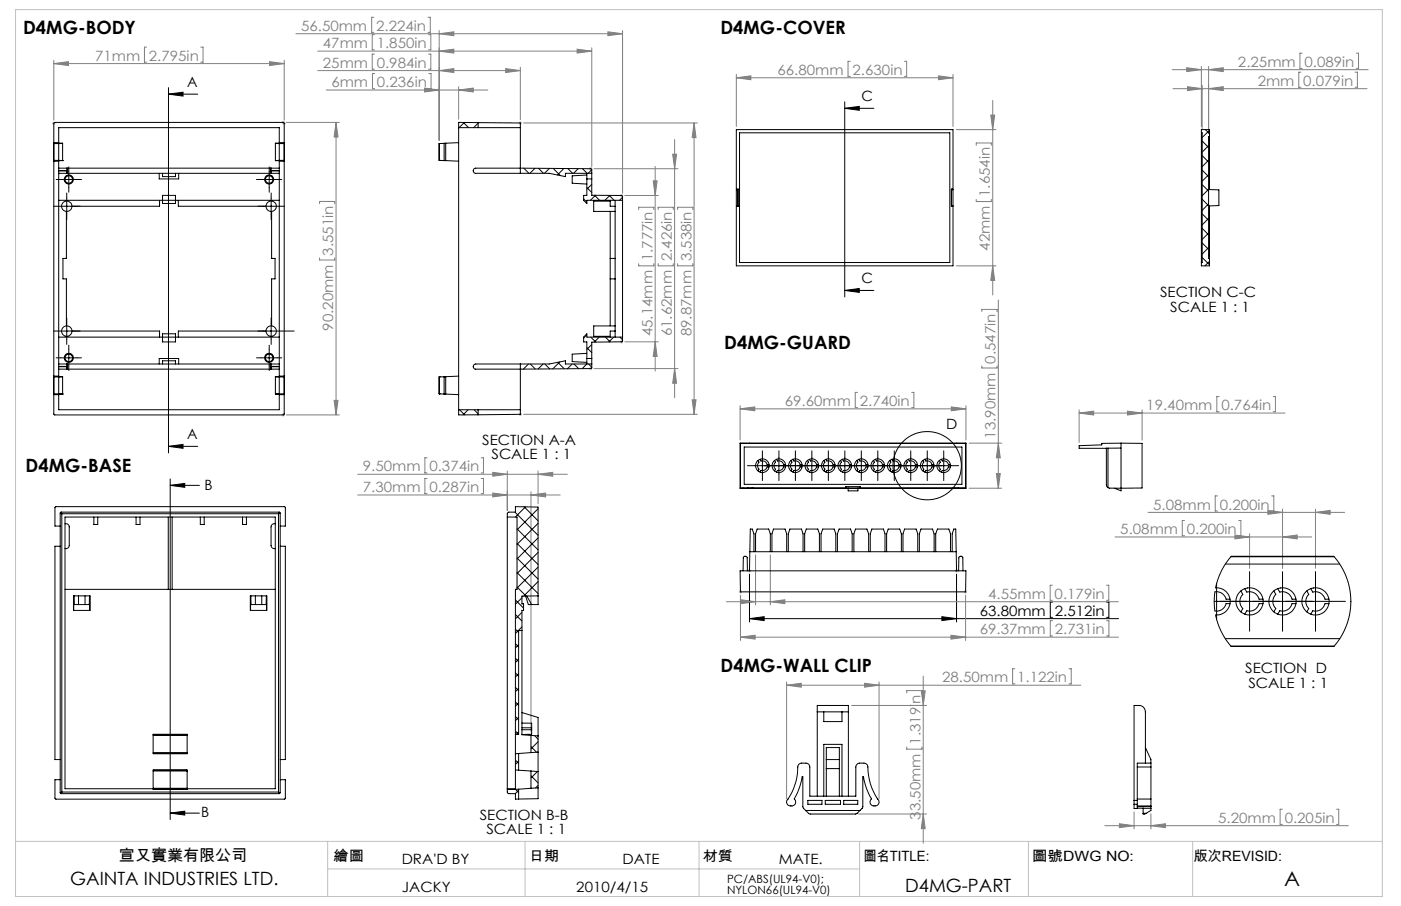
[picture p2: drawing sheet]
<svg xmlns="http://www.w3.org/2000/svg" width="432mm" height="279mm" viewBox="0 0 432 279" stroke-linecap="round" stroke-linejoin="round" font-family="sans-serif">
<g fill="none" stroke="#000" stroke-width=".31">
<path d="M51.9 29l4.5-.6v1.2zM51.9 27v112.7M51.9 29h9M260.3 33.4l4.5-.6v1.2zM260.3 31.4v60.2M260.3 33.4h9M17.3 55.4h7.8M20.6 59.5v8.2M21.2 51.5v7.8M79.1 55.4h7.8M83 51.5v7.8M83.6 59.5v8.2"/>
<path d="M16.5 63.6h8.2M79.5 63.6h8.2M20.6 98v8.2M83.6 98v8.2M260.3 89.6l4.5-.6v1.2zM260.3 89.6h9M16.5 102.1h8.2M17.3 110.3h7.8M21.2 106.5v7.8M79.1 110.3h7.8M79.5 102.1h11.2M83 106.5v7.8"/>
<path d="M51.9 137.7l4.5-.6v1.2zM51.9 137.7h9M235 139v9.2M240.1 139v9.2M245.1 139v9.2M250.2 139v9.2M255.3 139v9.2M260.4 139v9.2M265.5 139v9.2M270.5 139v9.2M275.6 139v9.2M280.7 139v9.2"/>
<path d="M285.8 139v9.2M290.9 139v9.2M52.5 149.7l4.4-.6v1.2zM52.5 149.7h9M52.5 147.7v105M230.4 143.6h65.1M231 177.1v14.7M294.8 177.1v14.7M375 180v11M385.1 176.3v18.4M395.3 176.3v18.4M405.4 176.3v18.4"/>
<path d="M231 190.8l4.5-.6v1.2zM231 190.8h113.7M290.3 190.2l4.5 .6-4.5 .6zM324.4 185.7h-.7v4.7h.7M341.1 185.7h.7v4.7h-.7M374.2 185.5h40.5M52.5 250.8l4.4-.6v1.2zM52.5 250.8h9"/>
<circle cx="285.8" cy="143.6" r="10.5"/>
</g>
<g fill="none" stroke="#808080" stroke-width=".31">
<path d="M16.6 19.6l4.5-.6v1.2zM16.6 18.6v18.4M16.6 19.6h71M45.2 14.5h-.7v4.7h.7M61.9 14.5h.7v4.7h-.7M83.1 19l4.5 .6-4.5 .6zM87.6 18.6v18.4M91.2 10.4h100.7M97.9 15.8h84.5M115.2 5.3h-.7v4.7h.7M115.4 10.7h-.7v4.6h.7M115.4 16.7h-.7v4.6h.7"/>
<path d="M131.9 5.3h.7v4.7h-.7M132.1 10.7h.7v4.6h-.7M132.1 16.7h.7v4.6h-.7M135.4 10.4l4.5-.6v1.2zM135.4 15.8l4.5-.6v1.2zM135.4 9.4v33.9M177.9 15.2l4.5 .6-4.5 .6zM182.4 14.7v36.7M187.4 9.8l4.5 .6-4.5 .6zM191.9 9.4v50.2M262.1 18.9h-.7v4.7h.7M278.8 18.9h.6v4.7h-.6"/>
<path d="M401.4 16.4h-.8v4.7h.8M418 16.4h.7v4.7h-.7M88.3 37.7h16.3M97.9 21.8h62.5M100.5 27.8h49.9M103.6 37.7l.6 4.6h-1.2zM103.6 37.7v90.3M115.5 22.7h-.7v4.6h.7M130.9 27.2l4.5 .6-4.5 .6zM132.2 22.7h.7v4.6h-.7M135.4 21.8l4.5-.6v1.2zM141.4 27.8l4.5-.6v1.2z"/>
<path d="M141.4 26.7v10.1M155.9 21.2l4.5 .6-4.5 .6zM160.4 20.7v16.2M161.4 37.9h53.5M213.9 37.9l.6 4.5h-1.2zM213.9 37.9v89.9M226.9 24l4.5-.6v1.2zM226.9 23v16M226.9 24h66.8M289.2 23.4l4.5 .6-4.5 .6zM293.7 23v16M294.7 40h12.3"/>
<path d="M305.4 35.5h1.2l-.6 4.5zM306 31v60M361.3 21.5h60.4M361.5 27.3h59.8M365.8 20.9l4.5 .6-4.5 .6zM366 26.7l4.5 .6-4.5 .6zM370.3 20.5v18.5M370.5 26.3v13.7M372.5 21.5l4.5-.6v1.2zM372.5 27.3l4.5-.6v1.2zM372.5 20.5v20.7M401 22.3h-.7v4.6h.7"/>
<path d="M417.7 22.3h.7v4.6h-.7M183.1 52h25.9M201.3 55.8h1.2l-.6 4.5zM201.9 51.3v63.1M207.3 47.6h1.2l-.6 4.4zM207.9 43v79.7M300.9 44.8v-.7h4.6v.7M98.5 79.5v.7h4.7v-.7M98.5 62.8v-.7h4.7v.7M192.6 60.3h10.3M196.8 64.6v-.7h4.7v.7M202.8 64.6v-.7h4.7v.7"/>
<path d="M208.8 64.6v-.7h4.7v.7M300.9 61.5v.7h4.6v-.7M196.8 81.3v.7h4.7v-.7M202.8 81.3v.7h4.7v-.7M208.8 81.3v.7h4.7v-.7M294.7 82h12.3M302.6 96.1v-.7h4.7v.7M306 82l.6 4.5h-1.2zM307.7 92.5v58.1M183.1 113.7h25.9M192.6 105.4h10.3M201.9 105.4l.6 4.5h-1.2z"/>
<path d="M207.9 113.7l.6 4.5h-1.2zM302.6 112.8v.7h4.7v-.7M88.3 128h16.3M103 123.5h1.2l-.6 4.5zM161.4 127.8h53.5M213.3 123.3h1.2l-.6 4.5zM228.1 126.1l4.5-.6v1.2zM228.1 125.1v10.6M228.1 126.1h69.6M264.3 121h-.7v4.7h.7M281 121h.7v4.7h-.7M293.2 125.5l4.5 .6-4.5 .6z"/>
<path d="M297.7 125.1v10.6M298.7 136.7h10M307.7 136.7l.6 4.5h-1.2zM332.6 127.4l4.5-.6v1.2zM332.6 126.4v10.1M332.6 127.4h63.5M347.5 126.8l4.5 .6-4.5 .6zM352 126.4v9.3M375.7 122.3h-.7v4.7h.7M392.4 122.3h.7v4.7h-.7M110.2 146.3h64.7M110.2 152.6h62.4"/>
<path d="M131.6 141.2h-.6v4.6h.6M131.6 147.6h-.6v4.6h.6M148.3 141.2h.7v4.6h-.7M148.3 147.6h.7v4.6h-.7M151.9 145.7l4.5 .6-4.5 .6zM151.9 152l4.5 .6-4.5 .6zM156.4 145.2v12.2M163.7 152.6l4.5-.6v1.2zM163.7 151.7v74.1M165.8 146.3l4.6-.6v1.2zM165.8 145.2v10.2M298.7 150.6h10"/>
<path d="M307.1 146h1.2l-.6 4.6zM353.8 158h60.6M375.2 152.9h-.7v4.7h.7M390.8 157.4l4.5 .6-4.5 .6zM391.9 152.9h.7v4.7h-.7M395.3 157v18.3M405.4 158l4.6-.6v1.2zM405.4 157v18.3M232.9 171.1v15.4M237.4 171.1v15.4M343.7 165.6h60.6M365.1 160.5h-.7v4.7h.7"/>
<path d="M380.6 165l4.5 .6-4.5 .6zM381.8 160.5h.6v4.7h-.6M385.1 164.6v10.7M395.3 165.6l4.5-.6v1.2zM223.9 185.6h120.8M228.2 196.5l4.5-.6v1.2zM228.2 183.6v13.9M228.2 196.5h116.5M228.4 185l4.5 .6-4.5 .6zM237.4 185.6l4.5-.6v1.2zM293.1 195.9l4.5 .6-4.5 .6zM297.6 183.6v13.9"/>
<path d="M324.3 180.5h-.6v4.6h.6M324.4 191.4h-.7v4.7h.7M341 180.5h.7v4.6h-.7M341.1 191.4h.7v4.7h-.7M242.4 211.3l4.5-.6v1.2zM242.4 210.3v36M242.4 211.3h90.7M262.5 217.6h23.1M266.5 210.7l4.4 .6-4.4 .6zM270.9 210.3v36M279.5 213.7v-.7h4.7v.7M284 213h1.2l-.6 4.6z"/>
<path d="M284.6 208.5v51.5M312.8 206.2h-.7v4.7h.7M329.5 206.2h.7v4.7h-.7M279.5 230.4v.6h4.7v-.6M264.6 251h21M284.6 251l.6 4.6h-1.2zM340.5 254.6h75.1M345 254l4.5 .6-4.5 .6zM349.5 250.3v5.4M354.7 254.6l4.5-.6v1.2zM354.7 250.9v4.8M395.3 249.6h-.8v4.6h.8"/>
<path d="M411.9 249.6h.7v4.6h-.7"/>
</g>
<g fill="none" stroke="#c0c0c0" stroke-width=".31">
<path d="M4.8 3h421.2v273.5h-421.2zM16.1 38.1h1M16.2 37.7l.7 .7M16.6 37.6v1M16.9 37.7l-.7 .7M86.8 37.7h1M86.9 37.4l1 1M87.1 38.1h1M87.3 37.3v.9M87.6 37.6v1M87.6 37.4l-.7 .7M87.9 37.7l-.7 .7"/>
<path d="M159.9 37.9h1M160 37.6l.7 .7M160.4 37.4v1M160.7 37.6l-.7 .7M181.6 52h1M181.7 51.7l.7 .7M182.1 51.5v1.1M182.4 51.7l-.7 .7M191.2 59.9l.7 .7M191.6 59.8v1M191.9 59.9l-.7 .7M191.1 60.3h1"/>
<path d="M181.6 113.7h1M181.7 113.3l.7 .7M182.1 113.2v1M182.4 113.3l-.7 .7M191.1 105.4h1M191.2 105.1l.7 .7M191.6 104.9v1M191.9 105.1l-.7 .7M86.8 128h1M86.9 127.6l.7 .7M87.3 127.5v.9M87.6 127.6l-.7 .7"/>
<path d="M159.9 127.8h1M160 127.4l.7 .7M160.4 127.3v1M160.7 127.4l-.7 .7M230.5 176h1M230.6 175.7l.8 .7M231 175.5v1M231.4 175.7l-.8 .7M294.3 176h1M294.5 175.7l.7 .7M294.8 175.5v1M295.2 175.7l-.7 .7"/>
<path d="M227.7 182.5h1M227.9 182.2l.7 .7M228.2 182v1.1M228.6 182.2l-.7 .7M297.1 182.5h1M297.3 182.2l.7 .7M297.6 182v1.1M298 182.2l-.7 .7M4.8 259.5h421.2M101 259.5v17M161.8 259.5v17M215.4 259.5v17"/>
<path d="M264.9 259.5v17M317 259.5v17M367.6 259.5v17M101 268h163.9"/>
</g>
<g fill="#000">
<path d="M51.9 29l4.5-.6v1.2zM51.9 137.7l4.5-.6v1.2z"/>
<path d="M260.3 33.4l4.5-.6v1.2zM260.3 89.6l4.5-.6v1.2z"/>
<path d="M52.5 149.7l4.4-.6v1.2zM52.5 250.8l4.4-.6v1.2z"/>
<path d="M231 190.8l4.5-.6v1.2zM290.3 190.2l4.5 .6-4.5 .6z"/>
</g>
<g fill="#808080">
<path d="M83.1 19l4.5 .6-4.5 .6zM16.6 19.6l4.5-.6v1.2z"/>
<path d="M213.9 37.9l.6 4.5h-1.2zM213.3 123.3h1.2l-.6 4.5z"/>
<path d="M201.9 105.4l.6 4.5h-1.2zM201.3 55.8h1.2l-.6 4.5z"/>
<path d="M207.9 113.7l.6 4.5h-1.2zM207.3 47.6h1.2l-.6 4.4z"/>
<path d="M103 123.5h1.2l-.6 4.5zM103.6 37.7l.6 4.6h-1.2z"/>
<path d="M228.2 196.5l4.5-.6v1.2zM293.1 195.9l4.5 .6-4.5 .6z"/>
<path d="M135.4 10.4l4.5-.6v1.2zM187.4 9.8l4.5 .6-4.5 .6z"/>
<path d="M226.9 24l4.5-.6v1.2zM289.2 23.4l4.5 .6-4.5 .6zM228.1 126.1l4.5-.6v1.2zM293.2 125.5l4.5 .6-4.5 .6zM380.6 165l4.5 .6-4.5 .6zM395.3 165.6l4.5-.6v1.2z"/>
<path d="M151.9 145.7l4.5 .6-4.5 .6zM165.8 146.3l4.6-.6v1.2zM151.9 152l4.5 .6-4.5 .6zM163.7 152.6l4.5-.6v1.2z"/>
<path d="M141.4 27.8l4.5-.6v1.2zM130.9 27.2l4.5 .6-4.5 .6zM372.5 21.5l4.5-.6v1.2zM365.8 20.9l4.5 .6-4.5 .6zM372.5 27.3l4.5-.6v1.2zM366 26.7l4.5 .6-4.5 .6zM405.4 158l4.6-.6v1.2zM390.8 157.4l4.5 .6-4.5 .6z"/>
<path d="M332.6 127.4l4.5-.6v1.2zM347.5 126.8l4.5 .6-4.5 .6z"/>
<path d="M135.4 15.8l4.5-.6v1.2zM177.9 15.2l4.5 .6-4.5 .6z"/>
<path d="M135.4 21.8l4.5-.6v1.2zM155.9 21.2l4.5 .6-4.5 .6z"/>
<path d="M242.4 211.3l4.5-.6v1.2zM266.5 210.7l4.4 .6-4.4 .6z"/>
<path d="M305.4 35.5h1.2l-.6 4.5zM306 82l.6 4.5h-1.2zM307.7 136.7l.6 4.5h-1.2zM307.1 146h1.2l-.6 4.6zM284 213h1.2l-.6 4.6zM284.6 251l.6 4.6h-1.2z"/>
<path d="M228.4 185l4.5 .6-4.5 .6zM237.4 185.6l4.5-.6v1.2zM345 254l4.5 .6-4.5 .6zM354.7 254.6l4.5-.6v1.2z"/>
</g>
<g fill="none" stroke="#000" stroke-width=".31">
<path d="M16.6 37.9h70.9v90l-70.9-.1zM141.4 39.4h19M142.8 37.8l1.6 1.6M143.1 37.8l-1.6 1.6M147.4 37.8h.1M147.4 38l-1.4 1.4M147.4 37.8l13 .1v15.5M147.4 37.8l-6-.1v90.3l6-.1M147.4 37.8v1.6M371.5 40l1.3 1.2M16.6 49.5h2.7M16.6 49.7h1.5"/>
<path d="M16.6 44.3h1.5M16.6 44h1.5M18.1 44.3v82.1h68v-82.1M18.1 49.5h1.2M18.1 52.6h2.5M18.1 51.9h68M18.1 53.4h68M18.1 52.7h2.5M19.3 49.5h.1M19.3 49.5v-5.3h-1.2v-4.8h68v4.8h-1.2v5.3M19.3 44.2l-1.2 .1M20.6 52.7v.7"/>
<path d="M20.6 52.6v.1M20.6 51.9v.7M20.8 51.9v1.5M49.1 53.4v1.8h6v-1.8M50.1 53.4v1.1h4v-1.1M83.3 51.9v1.5M83.6 51.9v.7M83.6 52.7v.7M83.6 52.6h2.5M83.6 52.7h2.5M83.6 52.6v.1M84.9 49.5h.1"/>
<path d="M84.9 49.5h1.2M84.9 44.2l1.2 .1M86.1 49.7h1.5M86.1 44.3h1.5M86.1 44h1.5M87.6 49.5h-2.7M135.4 44.3h.1M135.4 49.5h.1M135.4 44.3v5.2M135.4 49.5h1.5M136.9 49.5h.5M136.9 44.2v5.3"/>
<path d="M136.9 44.2l-1.5 .1M137.4 44.2h-.5M137.4 44.2v5.3M137.4 49.5l4 .2M141.4 44l-4 .2M160.4 51.9h.1M161.4 51.9l1.6 1.5M164.9 51.9l-1.6 1.5M165.9 51.9l1.6 1.5M169.3 51.9l-1.5 1.5M170.5 51.9l2.2 2.3M173.8 52l-2 2"/>
<path d="M175 52l1.5 1.4M178.2 52l-1.4 1.4M179.5 52l1.5 1.4M180.9 54l-4.5 .2v2.3l4.5 .3M180.9 53.4v6.9h-1v1.5l1 1v-1h11M180.9 55.2h1.5M180.9 57.9l1.5 1.4M182.4 52.4v7.8l9.2 .1 .3 .2v44.7l-.2 .2-9.3 .1v7.9l-.3 .3-35.5 .1a.8 .8 0 0 1-.7-.8 .8 .8 0 0 1 .7-.7h22.7l5-1v1h8.1M182.4 52.4l-.3-.4-35.5-.1a.8 .8 0 0 0-.7 .8 .8 .8 0 0 0 .7 .7h22.7l5 1.1v-1.1h8.1M182.4 56.9l-1.5 1.4M182.4 52.4l-1.1 1M227.4 58.3h.1"/>
<path d="M227.4 58.3h-.5v-18.3h66.8v18.3h-.5M227.4 58.5h-.5v4.9h.5M227.4 58.3v5.3M227.9 41h64.8v40h-64.8zM293.2 58.3h.1M293.2 58.5h.5v4.9h-.5M293.2 58.3v5.3M370.3 41h.2v40h-.2M370.5 56.9l2 2M370.5 52.5l2 2M370.5 48l2 2M370.5 43.5l2 2"/>
<path d="M372.5 44.9l-2 2M372.5 49.4l-2 2M372.5 53.9l-2 2M372.5 58.4l-2 2M372.5 43.2h.3M372.8 42.2v1M372.8 42.2v-2.2h-2.5v42h2.5v-2.2M372.8 40.2l-2.3 2.2M372.8 42.2h-.3v37.6h.3M372.8 43.2v15.3l2.9 .1v4.8l-2.9 .1v15.3M18.1 61.8h68M20.5 65.2v14.5h-1.1v6.3h1.1v14.5"/>
<path d="M49.2 61.8v1.8h-27M50.1 60.3h4v2.5h-4zM55 61.8v1.8h27M83.7 65.2v14.5h1.1v6.3h-1.1v14.5M179.9 61.3l1 1M183.2 60.2l1.6 1.6M183.5 60.2l-1.5 1.6M187.8 60.3l1.5 1.5M188 60.3l-1.6 1.5M188.1 62h-5.1v3.2h6.6M188.1 79.7h1.5M188.1 61.8v1.8h1.5"/>
<path d="M188.1 65.2v35.3M189.6 63.6v1.6M189.6 61.8v1.8M189.6 65.2v35.3M191.9 60.8l-.9 1M227.4 63.6h.1M227.4 63.6h-.5v18.4h66.8v-18.4h-.5M293.2 63.6h.1M370.5 79.4l2.3 2.3M370.5 74.9l2 2M370.5 70.4l2 2M370.5 65.9l2 2"/>
<path d="M370.5 61.5l2 1.9M372.5 62.9l-2 2M372.5 67.3l-2 2.1M372.5 71.9l-2 1.9M372.5 76.3l-2 2.1M372.5 78.8h.3M372.8 78.8v1M188.1 86h1.5M372.8 80.6l-1.4 1.4M16.6 116h1.5M18.1 116.2h1.2M18.1 113.8h68"/>
<path d="M18.1 113.1h2.5M18.1 113h2.5M18.1 112.3h68M18.1 104h68M19.3 116.2v5.3M19.3 116.2h-2.7M20.6 113.1v.7M20.6 113v.1M20.6 112.3v.7M20.8 112.3v1.5M22.2 102.1h27v1.9M49.1 112.3v-1.7h6v1.7"/>
<path d="M50.1 102.9h4v2.5h-4zM50.1 112.3v-1h4v1M82 102.1h-27v1.9M83.3 112.3v1.5M83.6 113.1v.7M83.6 112.3v.7M83.6 113.1h2.5M83.6 113h2.5M83.6 113v.1M84.9 116.2h1.2M84.9 116.2h2.7M84.9 116.2v5.3"/>
<path d="M86.1 116h1.5M135.4 116.2h.1M135.4 116.2v5.3M136.9 116.2v5.3M136.9 116.2h-1.5M137.4 116.2v5.3M137.4 116.2h-.5M141.4 116l-4 .2M160.4 113.7l.1 .1M160.4 112.3v15.5l-13 .1M162.9 112.3l-1.6 1.5M163.4 112.3l1.6 1.5"/>
<path d="M167.4 112.3l-1.6 1.5M167.9 112.3l1.5 1.5M171.9 111.7l2 2M172.5 111.6l-2.1 2.2M176.4 112.3l-1.5 1.4M176.9 112.3l1.5 1.4M180.9 109l-4.5 .2v2.3l4.5 .3M180.9 110.6h1.5M180.9 103.3l-1 .9M180.9 107.2l1.5 1.5M181.4 112.3l1 .9M182.1 104l1.5 1.5"/>
<path d="M182.4 106.3l-1.5 1.4M184.7 104l-1.6 1.5M186.6 104l1.5 1.4M189.2 104l-1.6 1.4M189.6 100.5h-6.6v3.2h5.1M189.6 100.5v1.6M189.6 102.1h-1.5v1.9M189.6 102.1v1.9M191.1 104l.8 .8M191.9 104h-11v-1.1l-1 1.1v1.4h1v6.9l-1.5 1.4M16.6 121.5h2.7M16.6 121.7h1.5"/>
<path d="M18.1 121.5h1.2M19.3 121.5h.1M84.9 121.5h.1M84.9 121.5h1.2M86.1 121.7h1.5M87.6 121.5h-2.7M135.4 121.5h.1M135.4 121.5h1.5M136.9 121.5h.5M137.4 121.5l4 .2M141.4 126.4h19M141.6 126.4l1.6 1.6"/>
<path d="M144.3 126.4l-1.6 1.6M146.1 126.4l1.3 1.2M147.4 127.8l-.2 .1M147.4 126.4v1.5M228.1 136.7h.1M228.1 136.7v13.9M228.1 136.7h69.6M228.2 136.7v13.8M228.2 136.7h69.4M229.4 137.9h67.1v11.5h-67.1zM297.6 136.7v13.8M297.7 136.7h-.1"/>
<path d="M297.7 136.7v13.9M341 138.2v11.3l.5 .9M341 138.2h.5M341.5 138.2v12.2M345.5 136.7h6.5v13.8l-10.5-.1M345.5 136.7v14.7l-2-.8M345.5 138.2h-4M345.5 136.7h-5.9v.5l-7 .2v.9h8.4M18.6 158.3l.4 .1M18.6 158.3v86.1M18.8 157.9l.2 .5M18.8 157.9l-.2 .4"/>
<path d="M18.8 157.9h67.2M19 158.4v85.9M19 158.4h66.8M28.9 159.5v2.2h1.2v-2.2M41.9 159.5v2.2h1.2v-2.2M51.9 159.5v22.3M53.1 159.5v22.3M61.7 159.5v2.2h1.2v-2.2M74.8 159.5v2.2h1.2v-2.2M85.8 158.4v85.9M86 157.9l-.2 .5M86 157.9l.4 .4"/>
<path d="M86.4 158.3l-.6 .1M86.4 158.3v86.1M156.4 159.5h2.9v22.3h-.4v61.4h-2.5M158.7 157.9l7.1 7.2M161.5 156.3l4.3 4.3M162 156.3l-3.2 3.2M165.8 156.9l-6.5 6.5M228.1 150.6h69.6M228.2 150.5h32.5M228.2 150.5l-.1 .1M233.6 142l.3 .5a1.53 1.53 0 0 0 0 2.2l-.3 .5M234.2 141.6l.3 .6a1.51 1.51 0 0 1 1.9 1.1h.6"/>
<path d="M237 144h-.6a1.51 1.51 0 0 1-1.9 1.1l-.3 .5M238.7 142l.3 .5a1.53 1.53 0 0 0 0 2.2l-.3 .5M239.3 141.6l.3 .6a1.51 1.51 0 0 1 1.9 1.1h.6M242.1 144h-.6a1.51 1.51 0 0 1-1.9 1.1l-.3 .5M243.8 142l.3 .5a1.53 1.53 0 0 0 0 2.2l-.3 .5M244.4 141.6l.3 .6a1.51 1.51 0 0 1 1.9 1.1h.6M247.2 144h-.6a1.51 1.51 0 0 1-1.9 1.1l-.3 .5M248.9 142l.3 .5a1.53 1.53 0 0 0 0 2.2l-.3 .5M249.5 141.6l.3 .6a1.51 1.51 0 0 1 1.9 1.1h.6M252.3 144h-.6a1.51 1.51 0 0 1-1.9 1.1l-.3 .5M254 142l.2 .5a1.53 1.53 0 0 0 0 2.2l-.2 .5M254.6 141.6l.2 .6a1.51 1.51 0 0 1 2 1.1h.6"/>
<path d="M257.4 144h-.6a1.51 1.51 0 0 1-2 1.1l-.2 .5M259 142l.3 .5a1.53 1.53 0 0 0 0 2.2l-.3 .5M259.6 141.6l.3 .6a1.51 1.51 0 0 1 1.9 1.1h.6M260.7 150.6v-.5h4.4v.5M261.4 150.6v.8h3v-.8M262.4 144h-.6a1.51 1.51 0 0 1-1.9 1.1l-.3 .5M264.1 142l.3 .5a1.53 1.53 0 0 0 0 2.2l-.3 .5M264.7 141.6l.3 .6a1.51 1.51 0 0 1 1.9 1.1h.6M265.1 150.5h32.5M267.5 144h-.6a1.51 1.51 0 0 1-1.9 1.1l-.3 .5M269.2 142l.3 .5a1.53 1.53 0 0 0 0 2.2l-.3 .5M269.8 141.6l.3 .6a1.49 1.49 0 0 1 1.9 1.1h.6"/>
<path d="M272.6 144h-.6a1.49 1.49 0 0 1-1.9 1.1l-.3 .5M274.3 142l.3 .5a1.53 1.53 0 0 0 0 2.2l-.3 .5M274.9 141.6l.3 .6a1.51 1.51 0 0 1 1.9 1.1h.6M277.7 144h-.6a1.51 1.51 0 0 1-1.9 1.1l-.3 .5M279.4 142l.2 .5a1.53 1.53 0 0 0 0 2.2l-.2 .5M280 141.6l.2 .6a1.51 1.51 0 0 1 2 1.1h.6M282.8 144h-.6a1.51 1.51 0 0 1-2 1.1l-.2 .5M284.4 142l.3 .5a1.53 1.53 0 0 0 0 2.2l-.3 .5M285 141.6l.3 .6a1.51 1.51 0 0 1 1.9 1.1h.6M287.8 144h-.6a1.51 1.51 0 0 1-1.9 1.1l-.3 .5M289.5 142l.3 .5a1.53 1.53 0 0 0 0 2.2l-.3 .5M290.1 141.6l.3 .6a1.51 1.51 0 0 1 1.9 1.1h.6"/>
<path d="M292.9 144h-.6a1.51 1.51 0 0 1-1.9 1.1l-.3 .5M295.4 150.5l.1 .1M297.6 150.5l.1 .1M18.6 162.2h-1.7v-5.7l.3-.3h70.5l.2 .3v5.7h-1.5M18.6 168.5h-1.7v65.7h1.7M20 161.5a1.01 1.01 0 0 1 1.3 1v5.7a1.01 1.01 0 0 1-1.3 1M84.8 161.5a1.01 1.01 0 0 0-1.3 1v5.7a1.01 1.01 0 0 0 1.3 1M86.4 168.5h1.5v65.7h-1.5M159.3 176.6l6.5 6.5M159.3 172.1l6.5 6.5M159.3 167.6l6.5 6.5M159.3 163.1l6.5 6.5"/>
<path d="M165.8 161.4l-6.5 6.5M165.8 165.9l-6.5 6.5M165.8 170.4l-6.5 6.5M165.8 174.9l-6.5 6.5M165.8 179.4l-4.4 4.4M228.1 176h69.6l-.1 6.5h-69.4zM229 176l.1-4a.61 .61 0 0 1 .6-.5 .61 .61 0 0 1 .6 .5l.1 4M231.1 170.1l-.1 5.9M231.1 170.1h63.6M231.1 170.1l.1-6.9h.6l.6 1.4v5.5M232.9 170.1v-5.5l.5-1.4h3.5l.5 1.4v5.5M237.9 170.1v-5.5l.5-1.4h3.6l.5 1.4v5.5"/>
<path d="M243 170.1v-5.5l.5-1.4h3.5l.5 1.4v5.5M248 170.1v-5.5l.5-1.4h3.6l.5 1.4v5.5M253 170.1v-5.5l.6-1.4h3.5l.5 1.4v5.5M258.1 170.1v-5.5l.5-1.4h3.5l.5 1.4v5.5M263.2 170.1v-5.5l.5-1.4h3.5l.5 1.4v5.5M268.2 170.1v-5.5l.5-1.4h3.6l.5 1.4v5.5M273.3 170.1v-5.5l.5-1.4h3.5l.5 1.4v5.5M278.3 170.1v-5.5l.5-1.4h3.6l.5 1.4v5.5M283.4 170.1v-5.5l.4-1.4h3.6l.5 1.4v5.5M288.4 170.1v-5.5l.5-1.4h3.6l.4 1.4v5.5M293.5 170.1v-5.5l.5-1.4h.6l.2 12.8M295.5 176v-4a.63 .63 0 0 1 .6-.5 .63 .63 0 0 1 .7 .5v4"/>
<path d="M377.6 174h35.3M379.4 171.7h31.8M379.5 171.6h31.6l1.5 1.8 1.6 2.8 1.5 4.2 .6 4.6-.1 2.6-.5 2.9-.6 2.2-1.4 3-2.6 3.7h-31.7l-1.5-2.1-1.7-2.8-.8-2.1-.8-2.7a4.2 4.2 0 0 0 4.6-4.2 4.2 4.2 0 0 0-4.6-4.2l.7-2.4 1.1-2.8 1.5-2.5zM20 181.8h64.8M22.6 183.8h5.1v4.4h-5.1zM22.8 183.8h.1M22.8 183.8l-.1 4.4M22.8 183.8l.1 2.6h4.6l.1-2.6M24.2 183.8v2.6M26.2 183.8v2.6M27.6 183.8h.1M27.6 183.8l.1 4.4"/>
<path d="M77.2 183.8h5v4.4h-5zM77.3 183.8h.1M77.3 183.8l-.1 4.4M77.3 183.8l.1 2.6h4.6l.1-2.6M78.7 183.8v2.6M80.7 183.8v2.6M82.1 183.8h.1M82.1 183.8l.1 4.4M158.9 198.5l.9 1M158.9 194l.9 1M158.9 189.5l2 2M158.9 185l2.5 2.5"/>
<path d="M159 181.8l-.1 .1M159.3 181l2.8 2.8M159.8 198.8l-.9 1M160.9 184.4l-2 1.9M160.9 188.8l-2 2.1M160.9 193.3l-2 2M160.9 194.5h-1.1v32l-.9-.1M162 183.8l.8 2.6h3v-30l-6.9-.2v1.7h-2.1l-.4 .5v85.9l.4 .5h2.1v1.7l.9-.1M162.3 183.8l1.6 2.6M165.8 183.8h-4.9v2.4h.5v2h-.5v38.4l2.8 .2M377.6 197h35.3M379.1 184.8h-1.2a2.75 2.75 0 0 0-3.5-2.1l-.2 2.3 .2 3.3a2.84 2.84 0 0 0 3.5-2.1h1.2"/>
<path d="M379.4 199.2h31.8M382.4 182.2l.6 1.1a3 3 0 0 0 0 4.3l-.6 1.1M383.6 181.5l.7 1.1a3 3 0 0 1 3.8 2.2h1.2M389.3 186.2h-1.2a3 3 0 0 1-3.8 2.1l-.7 1.1M392.6 182.2l.6 1.1a3 3 0 0 0 0 4.3l-.6 1.1M393.8 181.5l.6 1.1a3 3 0 0 1 3.8 2.2h1.2M399.4 186.2h-1.2a3 3 0 0 1-3.8 2.1l-.6 1.1M402.8 182.2l.6 1.1a3 3 0 0 0 0 4.3l-.6 1.1M404 181.5l.6 1.1a3 3 0 0 1 3.8 2.2h1.2M409.6 186.2h-1.2a3 3 0 0 1-3.8 2.1l-.6 1.1M158.9 216.5l.9 1M158.9 212l.9 1"/>
<path d="M158.9 207.5l.9 1M158.9 203l.9 1M159.8 203.3l-.9 1M159.8 207.8l-.9 1M159.8 212.3l-.9 1M159.8 216.8l-.9 1M160.9 219.7l4.9 1.6v25l-6 .1M251.9 219.5v-1.9h9.6v1.9M251.9 219.5h9.6M251.9 219.5v26M253.9 219.5v3h5.6v-3M261.5 219.5v26"/>
<path d="M47.2 226.4h10.5v6h-10.5zM47.2 237.5h10.5v6h-10.5zM47.2 226.5h10.5M47.2 232.1h10.5M47.2 237.8h10.5M47.2 226.8h10.5M47.3 232.1l.1 .3h10.1l.1-.3M47.3 237.8l.1-.3h10.1l.1 .3M158.9 225.5l.9 .9M158.9 220.9l.9 1.1M158.9 234.4l.9 1M158.9 237.5h.9"/>
<path d="M159.8 221.3l-.9 .9M159.8 225.7l-.7 .8M159.8 234.7l-.9 1M159.8 232.4v5.1M159.8 232.4h-.9M159.8 237.5l3.9 .3M160.9 223h3v1.4M160.9 224.4h3M160.9 225h3M163.7 239.2l2.1 2.2M163.7 230.3l1.7 1.7M163.7 226.8v5.3"/>
<path d="M163.7 237.8v5.3M163.7 226.8l2.1 .1M163.7 237.8l2.1 .1M163.7 232.1l-3.9 .3M163.9 225v1.4l-3 .1M163.9 224.4v.6M164.8 226.9l1 1.1M165.6 237.9l-1.9 2M165.8 228.7l-2.1 2.2M165.8 232l-2.1 .1M246.2 235.8l.5-.4 1.7-.1a1.19 1.19 0 0 1 1.2 1.2v9h14.2v-9a1.19 1.19 0 0 1 1.2-1.2h1.3a1.19 1.19 0 0 1 1.2 1.2 18.3 18.3 0 0 0 3.4 10.6 1.33 1.33 0 0 1-1.7 1.5 1.33 1.33 0 0 1-.6-2.2 23.6 23.6 0 0 1-2.6-6.9l-.1 9.4-2.2 2.1h-14.1l-.4-.2-1.8-1.9v-9.4l-.2 .1a20 20 0 0 1-2.4 6.8 1.3 1.3 0 0 1 0 1.7 1.3 1.3 0 0 1-1.8 .2 1.3 1.3 0 0 1-.3-1.7 18.4 18.4 0 0 0 3.3-10.5zM254.7 234.2h4"/>
<path d="M254.7 237h4M350.5 236.5v9.9M350.5 236.5h4.2M353 235.3v-15.8a1.99 1.99 0 0 0-2-1.9h-1.5v31.7l1-.1M353 230.5l1.7 3.7v1.1M354.7 236.5v9.9M354.7 235.3h-4.2v1.2M354.7 235.3v1.2M18.6 244.4l.2 .4M18.6 240.5h-1.7v5.7l.3 .3h70.5l.2-.3v-5.7h-1.5M18.8 244.8h67.2M19 244.3l-.4 .1"/>
<path d="M19 244.3l-.2 .5M19 244.3h66.8M47.2 243.2h-27.2v-83.7h64.8v83.7h-27.1M47.2 243.1h10.5M47.3 243.1l.1 .3h10.1l.1-.3M85.8 244.3l.2 .5M85.8 244.3l.6 .1M86.4 244.4l-.4 .4M156.4 243.5h2.5M158.9 243.5l.9 .9M159.8 243.7l-1 1.1M159.8 243.4v3"/>
<path d="M159.8 243.4l-.9 .1M163.7 243.1l-3.9 .3M165.8 242.2l-.7 .8M165.8 243l-2.1 .1M248.3 249.9h16.7M249 246.8h4.3v1.2h-4.3zM253.9 245.5v-15.9h5.6v15.9M254.4 246.8h4.6v1.2h-4.6zM254.7 245.5v-15h4v15M260 246.8h4.4v1.2h-4.4zM349.5 246.8h1M349.5 248h1"/>
<path d="M350.5 246.4v2.1M350.5 248.7v.5M350.5 246.4h4.2M350.5 248.5h4.2M350.5 249.2l4.2 .1M350.5 248.7h4.2M350.5 248.5v.2M352.3 249.2v.1M352.3 250.8v.2l.9-.2M352.3 250.8h.9M352.3 249.3v1.5M354.7 246.4v2.1"/>
<path d="M354.7 248.7v.6M354.7 248.5v.2M354.7 249.3v.6l-1.5 .9"/>
<circle cx="21.2" cy="55.4" r="1.39"/>
<circle cx="21.2" cy="55.4" r="1.16"/>
<circle cx="83" cy="55.4" r="1.15"/>
<circle cx="83" cy="55.4" r="1.39"/>
<circle cx="20.6" cy="63.6" r="1.6"/>
<circle cx="83.6" cy="63.6" r="1.6"/>
<circle cx="20.6" cy="102.1" r="1.6"/>
<circle cx="21.2" cy="110.4" r="1.16"/>
<circle cx="21.2" cy="110.4" r="1.4"/>
<circle cx="83" cy="110.4" r="1.15"/>
<circle cx="83" cy="110.4" r="1.39"/>
<circle cx="83.6" cy="102.1" r="1.6"/>
<circle cx="235" cy="143.6" r="2.11"/>
<circle cx="240" cy="143.6" r="2.11"/>
<circle cx="245.1" cy="143.6" r="2.11"/>
<circle cx="250.2" cy="143.6" r="2.11"/>
<circle cx="255.3" cy="143.6" r="2.11"/>
<circle cx="260.4" cy="143.6" r="2.11"/>
<circle cx="265.4" cy="143.6" r="2.11"/>
<circle cx="270.5" cy="143.6" r="2.11"/>
<circle cx="275.6" cy="143.6" r="2.11"/>
<circle cx="280.7" cy="143.6" r="2.11"/>
<circle cx="285.8" cy="143.6" r="2.11"/>
<circle cx="290.8" cy="143.6" r="2.11"/>
<circle cx="385.1" cy="185.5" r="4.2"/>
<circle cx="395.3" cy="185.5" r="4.2"/>
<circle cx="405.4" cy="185.5" r="4.2"/>
</g>
<text font-size="6.2" x="395.8" y="273.3">A</text>
<g font-size="5.6">
<text x="7.1" y="10.5">D4MG-BODY</text>
<text x="222" y="10.5">D4MG-COVER</text>
<text x="223.2" y="107.7">D4MG-GUARD</text>
<text x="7.9" y="145.5">D4MG-BASE</text>
<text x="222.1" y="207.4">D4MG-WALL CLIP</text>
<text x="21.7" y="272.9">GAINTA INDUSTRIES LTD.</text>
<text x="279" y="274.9">D4MG-PART</text>
</g>
<text font-size="4.9" x="36.7" y="265.4">宣又實業有限公司</text>
<g font-size="4.4" fill="#808080">
<text x="92.8" y="9.5">56.50mm</text>
<text x="115.9" y="9.5">2.224in</text>
<text x="99.5" y="14.9">47mm</text>
<text x="116.1" y="14.9">1.850in</text>
<text x="29.3" y="18.7">71mm</text>
<text x="45.9" y="18.7">2.795in</text>
<text x="99.5" y="20.9">25mm</text>
<text x="116.1" y="20.9">0.984in</text>
<text x="239.6" y="23.1">66.80mm</text>
<text x="262.8" y="23.1">2.630in</text>
<text x="381.6" y="20.6">2.25mm</text>
<text x="402.1" y="20.6">0.089in</text>
<text x="102.1" y="26.9">6mm</text>
<text x="116.2" y="26.9">0.236in</text>
<text x="387.6" y="26.4">2mm</text>
<text x="401.7" y="26.4">0.079in</text>
<text x="305.1" y="60.8" transform="rotate(-90 305.1 60.8)">1.654in</text>
<text x="305.1" y="77.4" transform="rotate(-90 305.1 77.4)">42mm</text>
<text x="102.7" y="78.8" transform="rotate(-90 102.7 78.8)">3.551in</text>
<text x="201.1" y="80.6" transform="rotate(-90 201.1 80.6)">1.777in</text>
<text x="207.1" y="80.6" transform="rotate(-90 207.1 80.6)">2.426in</text>
<text x="213.1" y="80.6" transform="rotate(-90 213.1 80.6)">3.538in</text>
<text x="102.7" y="101.9" transform="rotate(-90 102.7 101.9)">90.20mm</text>
<text x="201.1" y="103.7" transform="rotate(-90 201.1 103.7)">45.14mm</text>
<text x="207.1" y="103.7" transform="rotate(-90 207.1 103.7)">61.62mm</text>
<text x="213.1" y="103.7" transform="rotate(-90 213.1 103.7)">89.87mm</text>
<text x="306.9" y="112.1" transform="rotate(-90 306.9 112.1)">0.547in</text>
<text x="241.9" y="125.2">69.60mm</text>
<text x="265" y="125.2">2.740in</text>
<text x="353.3" y="126.5">19.40mm</text>
<text x="376.4" y="126.5">0.764in</text>
<text x="306.9" y="135.2" transform="rotate(-90 306.9 135.2)">13.90mm</text>
<text x="111.8" y="145.4">9.50mm</text>
<text x="132.3" y="145.4">0.374in</text>
<text x="111.8" y="151.8">7.30mm</text>
<text x="132.3" y="151.8">0.287in</text>
<text x="355.4" y="157.1">5.08mm</text>
<text x="375.9" y="157.1">0.200in</text>
<text x="345.3" y="164.7">5.08mm</text>
<text x="365.8" y="164.7">0.200in</text>
<text x="304.6" y="184.7">4.55mm</text>
<text x="325.1" y="184.7">0.179in</text>
<text x="302" y="195.6">69.37mm</text>
<text x="325.1" y="195.6">2.731in</text>
<text x="290.4" y="210.4">28.50mm</text>
<text x="313.5" y="210.4">1.122in</text>
<text x="283.7" y="229.6" transform="rotate(-90 283.7 229.6)">1.319in</text>
<text x="283.7" y="252.8" transform="rotate(-90 283.7 252.8)">33.50mm</text>
<text x="375.5" y="253.8">5.20mm</text>
<text x="396" y="253.8">0.205in</text>
</g>
<g font-size="4.4">
<text x="57.7" y="26.8">A</text>
<text x="265.5" y="31.2">C</text>
<text x="265.5" y="87.4">C</text>
<text x="357.5" y="91.6">SECTION C-C</text>
<text x="360.7" y="96.1">SCALE 1 : 1</text>
<text x="57.7" y="135.4">A</text>
<text x="148.7" y="137.1">SECTION A-A</text>
<text x="291.6" y="132.4">D</text>
<text x="151.5" y="141.6">SCALE 1 : 1</text>
<text x="63" y="151">B</text>
<text x="302" y="189.9">63.80mm</text>
<text x="325.1" y="189.9">2.512in</text>
<text x="383.8" y="207.5">SECTION D</text>
<text x="384.8" y="212">SCALE 1 : 1</text>
<text x="62" y="252">B</text>
<text x="147.9" y="252.8">SECTION B-B</text>
<text x="149.9" y="257.3">SCALE 1 : 1</text>
<text x="102.8" y="265.4">繪圖</text>
<text x="123.8" y="266.4">DRA'D BY</text>
<text x="163" y="265.4">日期</text>
<text x="191.8" y="266.4">DATE</text>
<text x="216.6" y="265.4">材質</text>
<text x="240" y="266.4">MATE.</text>
<text x="266.1" y="265.4">圖名TITLE:</text>
<text x="318" y="265.4">圖號DWG NO:</text>
<text x="368" y="265.4">版次REVISID:</text>
<text x="123.9" y="275">JACKY</text>
<text x="177.6" y="275">2010/4/15</text>
</g>
<g font-size="3.5">
<text x="224.1" y="272.2">PC/ABS(UL94-V0);</text>
<text x="224.1" y="275.7">NYLON66(UL94-V0)</text>
</g>
</svg>
